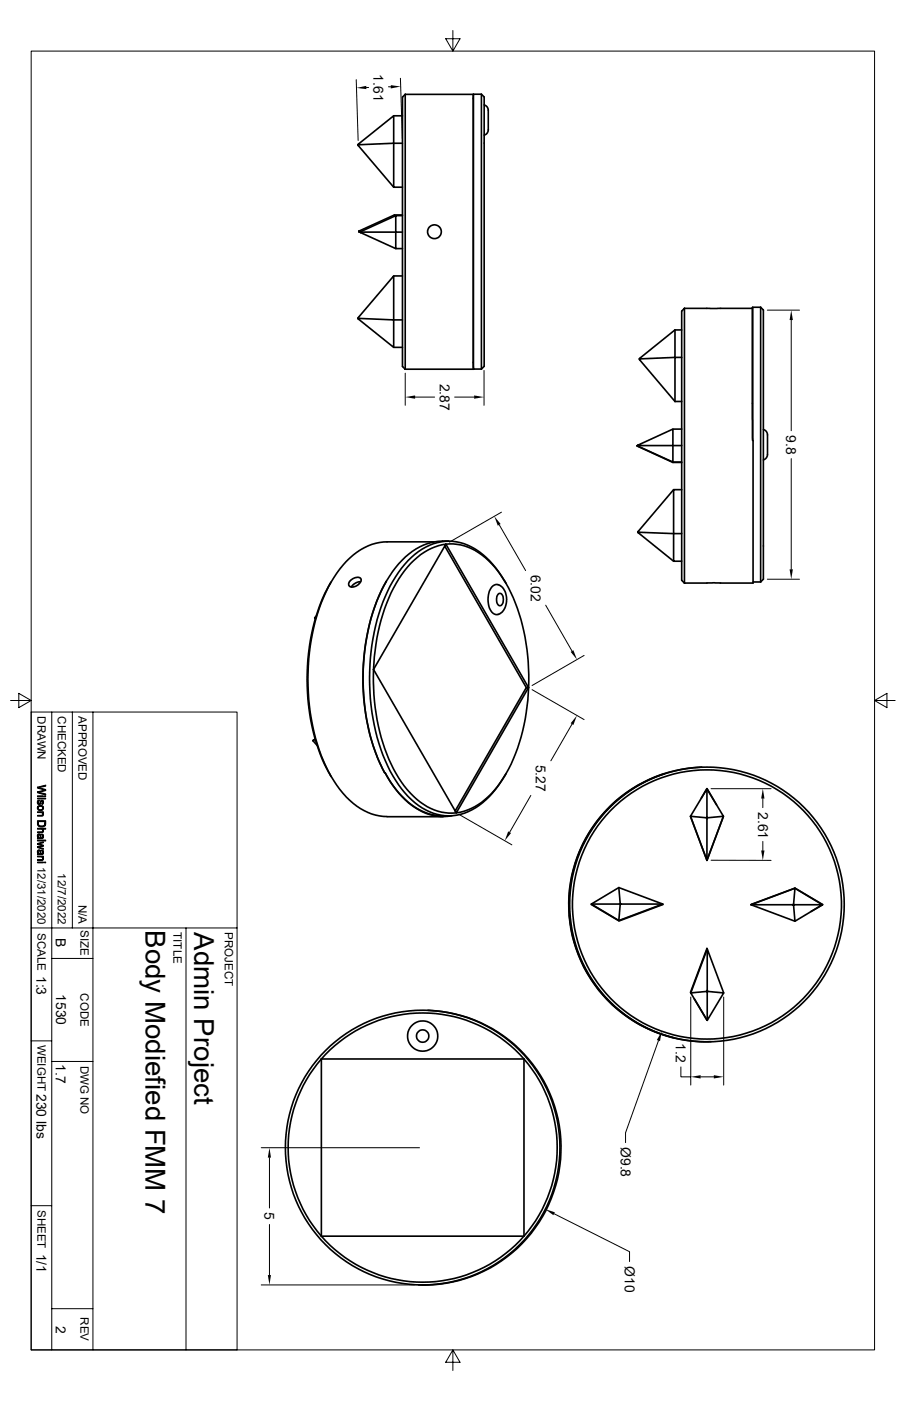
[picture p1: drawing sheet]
<svg xmlns="http://www.w3.org/2000/svg" width="279mm" height="432mm" viewBox="0 0 279 432" stroke-linecap="round" stroke-linejoin="round" font-family="sans-serif">
<g fill="none" stroke="#000" stroke-width=".51">
<path d="M121.4 35.7h2.7M125 29.1l-.9 .8v83l.9 .9M125 29.1h21M125 29.1v84.7M146 29v84.7v-84.6M148.5 29l.8 .9v83l-.8 .8M148.5 29v84.7M148.5 29l-2.5 .1M149.3 32.3a2.25 2.25 0 0 1 1.3 2.8v3.8a2.27 2.27 0 0 1-1.3 2.8M110.5 44.4l-.1 .2zM110.5 44.4l10.9-8.7v8.5l-10.9 .4v.3l-.1-.2M110.5 44.9l10.9 12.8"/>
<path d="M124.1 44.2h-2.7v13.5h2.7M110.7 71.3v.2M110.7 71.2v.1M110.7 71.5l.5 .1M111.2 71.7l10.8-.2v5.1h2.1M111.2 71.7l10.8 4.9M111.2 71.4l-.1 .1M111.4 71.3l-.7 .2M121.6 66.3l-10.9 4.9M122 66.5l-10.8 4.9v.3M124.1 66.3h-2.5v.4M124.1 66.5h-2.1v5h2.1"/>
<path d="M110.4 98.2l.1-.4v.3l10.9 .5v8.5l-10.9-8.8M110.4 98.1l.1 .2M110.4 98.2l.1 .1M110.5 97.8l10.9-12.8v13.6h2.7M121.4 85h2.7M211.1 95l-.9 .9v83l.9 .8M211.1 95v84.7M211.1 95h20.9M232.1 94.7v41.1l-.1-41 2.6-.1M234.6 94.7v84.7M234.6 94.7l.8 .8v83l-.8 .9M121.4 107.1h2.7"/>
<path d="M148.5 113.7l-23.5 .1M197.3 110.4l-.1 .2M208.2 101.7v8.5l-10.9 .4v.3l10.9 12.8M208.2 101.7l-10.9 8.7v.5M208.2 101.7h2M210.2 110.2h-2v13.5M196.6 137.5h.1M196.6 137.3v.2M196.6 137.2l10.9-5v5.1l-10.9-.1v.2M196.6 137.5l10.9 5 2.7-.1M207.5 132.2h2.7M208.2 123.7h2"/>
<path d="M210.2 137.3h-2.7v5.1l-10.9-4.9M232.2 135.8v43.9h-21.1M235.4 132.4a2.27 2.27 0 0 1 1.3 2.8v3.7a2.27 2.27 0 0 1-1.3 2.8M207.5 142.5h2.7M207.7 150.9l-10.9 12.8M210.2 150.9h-2.5v13.6h2.5M102.1 179.4a62.2 62.2 0 0 0-6.9 38 56 56 0 0 0 6.9 21.9M107.9 179l1.2-.8 1.1-.3 .8 .2 .4 .5-.2 .8-.6 .7-1.8 .8-.7-.1-.5-.4-.1-.6zM111.2 179.3l-1.6 .4-1.2 1.2M133.9 167h-14.5a18.7 18.7 0 0 0-14.6 8.3 54.2 54.2 0 0 0-9.7 29.9 63.2 63.2 0 0 0 7 34.1 23.8 23.8 0 0 0 13.7 11.9l3.6 .5M137.2 168.3l25.1 43.6M137.5 167.7a17.3 17.3 0 0 1 15.1 7.1 51.9 51.9 0 0 1 10.3 29.2 61.1 61.1 0 0 1-7.7 35.8 22.4 22.4 0 0 1-13.3 10.6 16.4 16.4 0 0 1-15.3-5.9 46.1 46.1 0 0 1-10.6-24.5l-.7-5.8-.1-7.9"/>
<path d="M137.5 167.7l25.5 44.2M137.5 167.7l-22.3 38.6M137.5 167.7a20.1 20.1 0 0 0-13.6 9.4 55.8 55.8 0 0 0-8.7 29.2M138.4 166.8a18.8 18.8 0 0 0-16.4 8.1 55.3 55.3 0 0 0-10 31.3 63.8 63.8 0 0 0 6.6 32l-2.7-6.1a67.7 67.7 0 0 1 2.3-51.4l.9-1.5M155.7 179.2a23.8 23.8 0 0 0-13.7-11.9 16.4 16.4 0 0 0-16.2 5.5 48.4 48.4 0 0 0-11.1 26 66.5 66.5 0 0 0 5.6 38.8 26 26 0 0 0 13.3 13.1 15.8 15.8 0 0 0 16.3-4.2l3.1-3.4 2.7-4M155.7 179.2l.3 .6M196.8 164.1v-.4v.3l10.9 .5v8.5h2.5M196.8 164v.2M196.8 164.1v.1M196.8 164.2l10.9 8.8M232.2 179.4h2.4M97.3 190.7l-.2-.1 .1 .1"/>
<path d="M97.5 189.9l-.4 .7v-.2M151.8 180.8a2.34 2.34 0 0 1 3.7 1l.7 2v2l-.6 1.8-1 1.3a2.02 2.02 0 0 1-3.1-.5 7 7 0 0 1 .3-7.6zM153.7 183a1.07 1.07 0 0 1 1.2 .2 1.07 1.07 0 0 1 .3 1.2 1.65 1.65 0 0 1-1.3 2.2 2.68 2.68 0 0 1-.2-3.6zM115.2 206.3l25.5 44.2 22.3-38.6h-.7l-21.9 38M96.6 228.4l1.2 1.4M96.6 228.1v.3zM97.2 227.8l-.6 .3 .6-.2M156 238.5l-.3 .6M204.9 238.5a42.3 42.3 0 0 0-29.4 41.7 42.3 42.3 0 0 0 32.2 39.6M216.5 236.4a42.3 42.3 0 0 0-41.1 43.8 42.3 42.3 0 0 0 43.9 40.9M119.4 251.7h17.3M139.3 251.4a16.6 16.6 0 0 1-15.3-5.8l-2.8-3.4-2.5-4a24.4 24.4 0 0 0 14.5 12.9l2.2 .3 3 .1"/>
<path d="M212.9 251.6l5.1 13.5v-12.8l-.1-.2-5-.5 5.1-8.5v9M212.9 251.6l5.1 13.6 5.1-13.6M216.2 246l1.8-3 3 5.1M218.1 252.1h.1M218 251.8l.1 .3zM218 243.1l5.1 8.5-5 .5-.1 .2v-.2M223.1 251.6l-5.1 13.5M182.4 278.6l8.4-5 13.6 5-13.6 5.1zM182.4 278.6h8.9M182.5 278.7l8.4 5.1 13.6-5-.2-.1M190.8 273.6l.5 4.9 13.1 .1M191.3 278.7l.3-.1z"/>
<path d="M191.3 278.7l-.2-.1 .2 .2-.5 4.9M231.6 278.8l13.6 5.1M231.7 278.8l13.5-5.1 8.5 5.1-3.6 2.2M244.7 278.8h.1M244.7 278.8h8.9l-8.4 5.1-.5-4.9-.3-.2h.2M244.7 278.8h.2zM245.2 273.8l-.5 4.9-.3 .1h-12.8M245.2 273.8l-13.6 5M245.2 273.8l8.4 5M218 292.3l-5 13.7zM132 311.4a42.3 42.3 0 0 1 41 43.7 42.3 42.3 0 0 1-43.9 40.9M214.1 307.8l4 6.6"/>
<path d="M218.1 305.6v.2v-.2M218.1 305.6h.1M223.2 306l-5.1-13.5v12.8l.1 .3 5 .4-5.1 8.5v-9.2l-.1 .3-5 .4 5.1 8.5M99.1 326.4a41.5 41.5 0 0 1 62.5 0M99.1 326.4a41.5 41.5 0 0 0 0 54.6M99.1 326.4h62.5M99.1 326.4v54.6M161.6 326.4v54.6h-62.5M161.6 326.4a41.5 41.5 0 0 1-4 58.5 41.5 41.5 0 0 1-58.5-3.9"/>
<circle cx="134" cy="71.4" r="2.12"/>
<circle cx="218" cy="278.8" r="42.3"/>
<circle cx="218" cy="278.8" r="41.5"/>
<circle cx="130.3" cy="319.3" r="4.7"/>
<circle cx="130.4" cy="319.3" r="1.91"/>
<circle cx="130.3" cy="353.7" r="42.3"/>
</g>
<g fill="none" stroke="#000" stroke-width=".31">
<path d="M9.6 15.7h260.1v400.4h-260.1zM139.7 9.4v6.3l2.2-3.8h-4.4l2.2 3.8M109.9 24.6l.5 18.7M113 27h.7M119.8 26.8h.7M123.5 24.1l.6 18.8M236.6 95.6h9.9M244 98.6v34.2M125 115v9.9M149.3 114.2v10.7M128 122.4h6M140.2 122.4h6"/>
<path d="M154.6 157.9l-16 9.2M244 141.4v34.1M154 161.8l8.1 14.1M236.6 178.5h9.9M168.3 186.5l8.1 14.2M3.3 215.9h6.3l-3.8-2.2v4.4l3.8-2.2M9.6 219.5h63.5v196.6h-63.5zM16 219.5v196.6M22.3 219.5v66.5M28.7 219.5v196.6M164.1 212.6l16 9.2M180.1 202l-16 9.3"/>
<path d="M269.7 215.9l3.8 2.2v-4.4l-3.8 2.2h6.4M176.4 223.2l-6.5 11.3M141.8 251.2l16.1 9.2M163.7 245.2l-6.5 11.3M219.3 243.1h18.5M235.2 246.1v2.8M235.2 259.3v2.8M219.3 265.1l18.5 .1M9.6 286h63.5M16 295.4h12.7M57.4 286v130.1M213 307.3v27.1"/>
<path d="M223.2 307.3v27.1M9.6 320.8h6.4M16 327.2h12.7M203.1 320.7l-10.2 28.4v3.1M210 328.8v3.1h3M216.1 331.9h4M80.6 353.7h48.8M83.1 356.8v15.5M9.6 371.6h6.4M83.1 377.4v15.6M170.9 374.1l23.2 11.7v3M80.6 396h47.2"/>
<path d="M16 403.4h12.7M139.7 416.1l-2.2 3.8h4.4l-2.2-3.8v6.3"/>
</g>
<g fill="#000" stroke="#000" stroke-width=".31">
<path d="M11.6 246h2.5v.3h-2.5z" fill-rule="evenodd"/>
<path d="M11.6 258.9h2.5v.3h-2.5z" fill-rule="evenodd"/>
<path d="M11.8 257.6v.6z" fill-rule="evenodd"/>
<path d="M11.8 246.7l.3-.1v.3l-.3 .4z" fill-rule="evenodd"/>
<path d="M11.7 257.1l.7 .1 .1 1-.1-.2a.38 .38 0 0 0-.1-.6 .38 .38 0 0 0-.5 .2l-.1 .5-.2-.3z" fill-rule="evenodd"/>
<path d="M11.8 248.5l.4-.3 .8 .1 .2 .7-.5-.5-.8 .2-.1 .3z" fill-rule="evenodd"/>
<path d="M12.9 257l.3 .2v.6z" fill-rule="evenodd"/>
<path d="M13.1 250.4l.1 .5z" fill-rule="evenodd"/>
<path d="M11.7 246.8l.1 .5a.34 .34 0 0 0 .4 .4 .34 .34 0 0 0 .2-.5l.3-.5 .3-.1 .2 .1v.6a.29 .29 0 0 0-.4-.4 .29 .29 0 0 0-.1 .5 .64 .64 0 0 1-1 .5 .64 .64 0 0 1 0-1.1z" fill-rule="evenodd"/>
<path d="M11.6 245.3h1.8v.2h-1.8z" fill-rule="evenodd"/>
<path d="M11.6 260l1.8-.5v.3l-1.5 .3z" fill-rule="evenodd"/>
<path d="M11.6 250.2h1.8v.2h-.3v.3l-.3-.2-1.2-.1z" fill-rule="evenodd"/>
<path d="M13.2 246.7l.2 .8-.5 .4z" fill-rule="evenodd"/>
<path d="M11.7 248.5l.1 .7 .6 .4 .7-.3 .2-.8 .1 .3-.1 .7-.6 .4-.9-.2-.3-.5z" fill-rule="evenodd"/>
<path d="M11.6 251.3l1.4-.1 .2-.7 .2 .5a.55 .55 0 0 1-.7 .5h-1.1z" fill-rule="evenodd"/>
<path d="M11.6 256.4l1.5-.1 .1-.7 .2 .3a.6 .6 0 0 1-.1 .6 .6 .6 0 0 1-.6 .2h-1.1z" fill-rule="evenodd"/>
<path d="M11.8 257.9l.2 .2 .5 .1v-.9l.1 .1a.41 .41 0 0 0 0 .6 .41 .41 0 0 0 .5 0l.1-.8 .2 .6a.56 .56 0 0 1-.7 .7l-1.1 .1z" fill-rule="evenodd"/>
<path d="M11.9 253.2l.2 1.2 1.4 .1 .3-.8v.9l-.7 .3-1.2-.2z" fill-rule="evenodd"/>
<path d="M11.6 242.6l2.5-.6v.3l-2.2 .5z" fill-rule="evenodd"/>
<path d="M11.6 242.6l2.5 .7v.4l-2.5-.8z" fill-rule="evenodd"/>
<path d="M11.6 244.1l2.1-.6 .4 .2-1.9 .5z" fill-rule="evenodd"/>
<path d="M11.6 244.1l2.5 .6v.3l-2.5-.7z" fill-rule="evenodd"/>
<path d="M13.7 245.3h.4v.2h-.4z" fill-rule="evenodd"/>
<path d="M11.6 252.9h2.5l-.1 1.5-.2 .2v-1.4h-1.9v1.4l-.3-.6z" fill-rule="evenodd"/>
<path d="M11.6 255.3h2.5v.3h-.9v.4l-.3-.4h-1.3z" fill-rule="evenodd"/>
<path d="M11.8 262.6v.5z" fill-rule="evenodd"/>
<path d="M11.6 262.1l.8-.1 .1 1.1-.1-.2a.37 .37 0 0 0-.1-.6 .37 .37 0 0 0-.5 .3l-.1 .5-.2-.4z" fill-rule="evenodd"/>
<path d="M12.9 262l.3 .1v.6z" fill-rule="evenodd"/>
<path d="M13.1 264.1l.1 .5z" fill-rule="evenodd"/>
<path d="M11.6 260.9l1.4-.3 .4 .2-1.4 .3z" fill-rule="evenodd"/>
<path d="M11.6 260.9l1.8 .6v.3l-1.8-.6z" fill-rule="evenodd"/>
<path d="M11.6 265.7h1.8v.2h-1.8z" fill-rule="evenodd"/>
<path d="M11.6 260l1.8 .5v.3l-1.8-.5z" fill-rule="evenodd"/>
<path d="M11.6 263.9h1.8v.2h-.3v.3l-.5-.3h-1z" fill-rule="evenodd"/>
<path d="M11.8 262.8l.2 .3h.5v-.9l.1 .1a.42 .42 0 0 0 0 .6 .42 .42 0 0 0 .5 .1l.1-.9 .2 .6a.56 .56 0 0 1-.7 .7l-1.1 .1z" fill-rule="evenodd"/>
<path d="M11.6 264.9h1.4l.2-.7 .2 .3a.58 .58 0 0 1-.7 .7h-1.1z" fill-rule="evenodd"/>
<path d="M13.7 265.7h.4v.2h-.4z" fill-rule="evenodd"/>
</g>
<g fill="#000">
<path d="M109.9 27.1l3-.6 .1 1zM120.5 26.2l3.1 .5-3.1 .6zM244 95.6l.5 3h-1zM125 122.4l3-.5v1zM146.2 121.9l3.1 .5-3.1 .5zM152.4 159.1l2 2.4-.9 .5zM243.5 175.5h1l-.5 3zM176 200.9l.8-.5 1.1 2.9zM177.9 220.5l-1.1 2.9-.8-.5zM156.7 256.2l.9 .6-1.9 2.3zM235.2 243.1l.6 3h-1.1zM234.7 262.1h1.1l-.6 3.1z"/>
<path d="M204.1 317.8l-.6 3.1-.9-.4zM213 331.9l3.1-.5v1zM220.1 331.4l3.1 .5-3.1 .5zM83.1 353.7l.5 3.1h-1zM168.2 372.7l2.9 .9-.5 .9zM82.6 393h1l-.5 3z"/>
</g>
<g font-size="8.5">
<text x="44.8" y="286.6" transform="rotate(90 44.8 286.6)">Body Modiefied FMM 7</text>
<text x="59.9" y="287.3" transform="rotate(90 59.9 287.3)">Admin Project</text>
</g>
<g font-size="4.3">
<text x="115.2" y="22.9" transform="rotate(90 115.2 22.9)">1.61</text>
<text x="135.6" y="118.3" transform="rotate(90 135.6 118.3)">2.87</text>
<text x="242.5" y="134.1" transform="rotate(90 242.5 134.1)">9.8</text>
<text x="163.7" y="177.1" transform="rotate(90 163.7 177.1)">6.02</text>
<text x="165.3" y="235.7" transform="rotate(90 165.3 235.7)">5.27</text>
<text x="233.8" y="250.3" transform="rotate(90 233.8 250.3)">2.61</text>
<text x="17.2" y="289.2" transform="rotate(90 17.2 289.2)">B</text>
<text x="11.3" y="300.8" transform="rotate(90 11.3 300.8)">1:3</text>
<text x="17.3" y="306.4" transform="rotate(90 17.3 306.4)">1530</text>
<text x="208.4" y="321.6" transform="rotate(90 208.4 321.6)">1.2</text>
<text x="17.2" y="328" transform="rotate(90 17.2 328)">1.7</text>
<text x="11.3" y="337.2" transform="rotate(90 11.3 337.2)">230 lbs</text>
<text x="191.4" y="353.5" transform="rotate(90 191.4 353.5)">Ø9.8</text>
<text x="81.6" y="373.7" transform="rotate(90 81.6 373.7)">5</text>
<text x="11.3" y="386.4" transform="rotate(90 11.3 386.4)">1/1</text>
<text x="192.7" y="390.2" transform="rotate(90 192.7 390.2)">Ø10</text>
<text x="17.2" y="408.6" transform="rotate(90 17.2 408.6)">2</text>
</g>
<g font-size="3.6">
<text x="11.5" y="220.7" transform="rotate(90 11.5 220.7)">DRAWN</text>
<text x="17.9" y="220.7" transform="rotate(90 17.9 220.7)">CHECKED</text>
<text x="24.2" y="220.7" transform="rotate(90 24.2 220.7)">APPROVED</text>
<text x="11.5" y="267.1" transform="rotate(90 11.5 267.1)">12/31/2020</text>
<text x="17.9" y="269.1" transform="rotate(90 17.9 269.1)">12/7/2022</text>
<text x="24.2" y="278.8" transform="rotate(90 24.2 278.8)">N/A</text>
<text x="11.5" y="287.5" transform="rotate(90 11.5 287.5)">SCALE</text>
<text x="24.9" y="286.8" transform="rotate(90 24.9 286.8)">SIZE</text>
<text x="53.6" y="287.3" transform="rotate(90 53.6 287.3)">TITLE</text>
<text x="69.3" y="287.3" transform="rotate(90 69.3 287.3)">PROJECT</text>
<text x="24.9" y="306.2" transform="rotate(90 24.9 306.2)">CODE</text>
<text x="11.5" y="322.1" transform="rotate(90 11.5 322.1)">WEIGHT</text>
<text x="24.9" y="328.4" transform="rotate(90 24.9 328.4)">DWG NO</text>
<text x="11.5" y="372.9" transform="rotate(90 11.5 372.9)">SHEET</text>
<text x="24.9" y="406" transform="rotate(90 24.9 406)">REV</text>
</g>
</svg>
